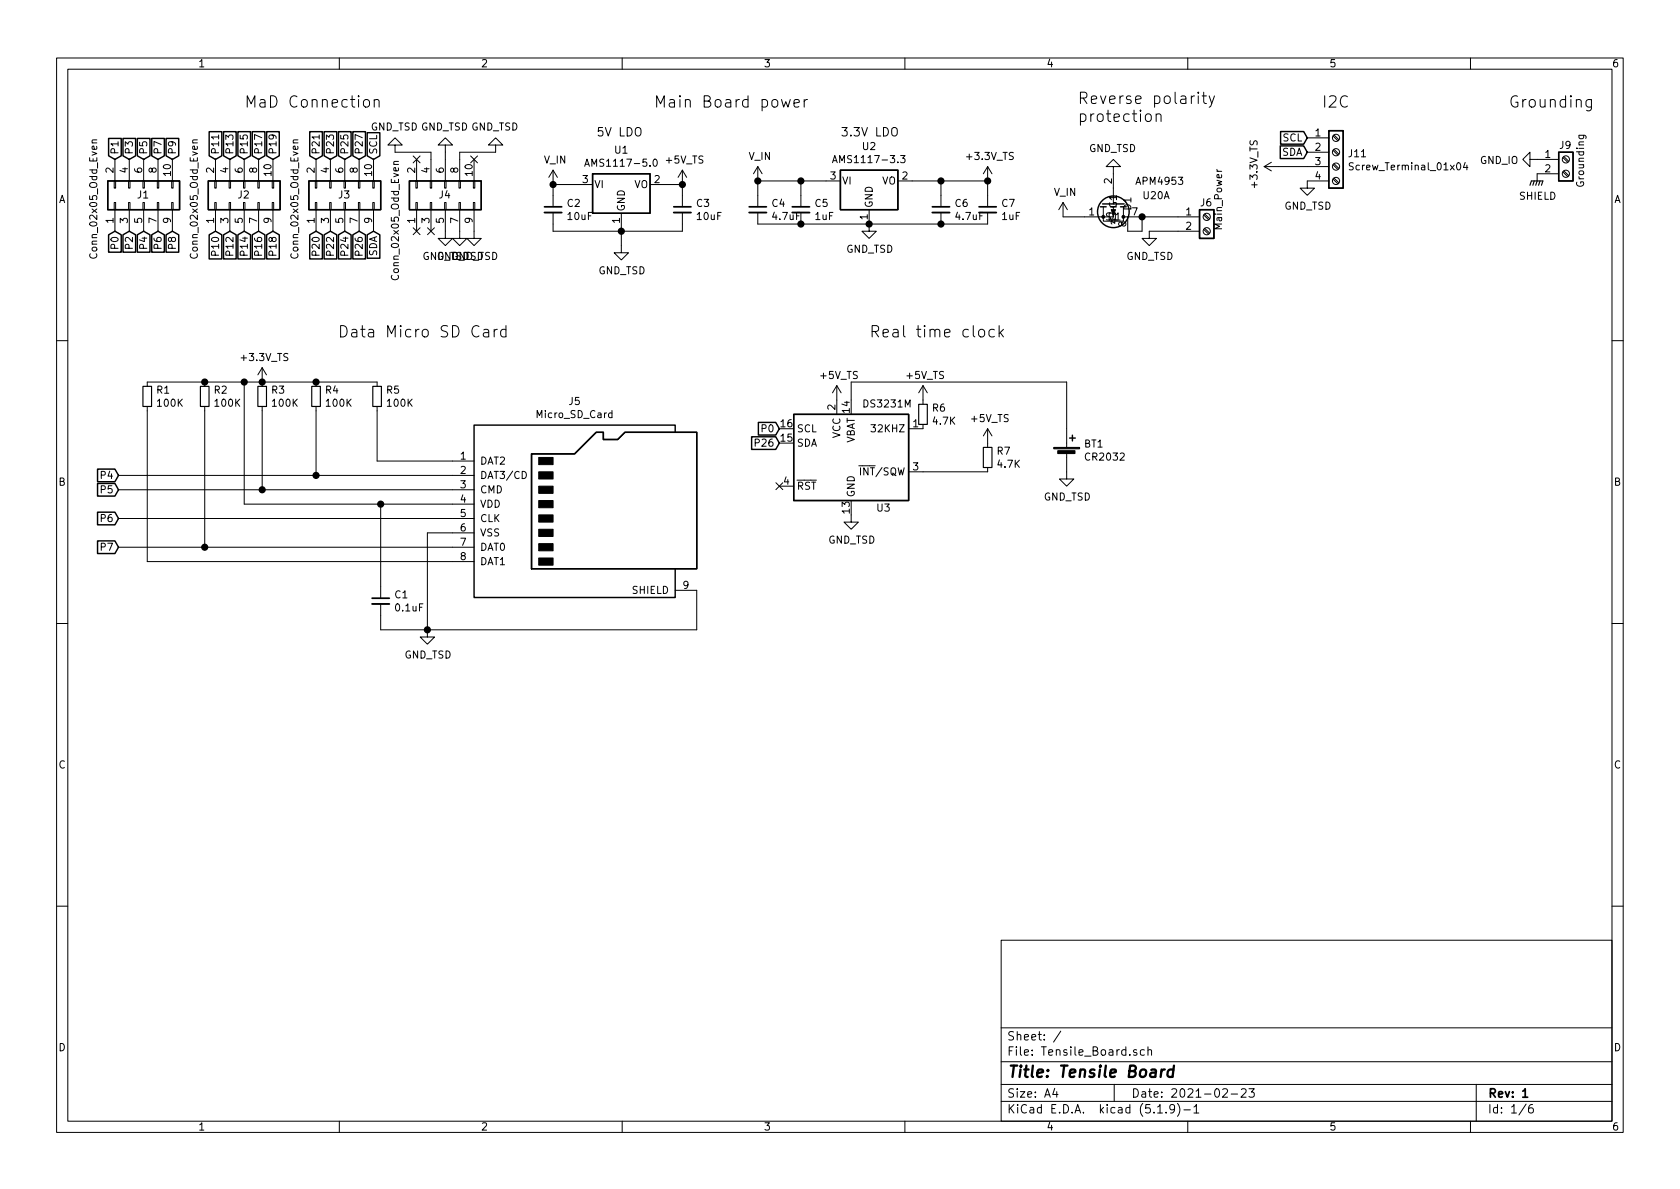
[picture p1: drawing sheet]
<svg xmlns="http://www.w3.org/2000/svg" width="297mm" height="210mm" viewBox="0 0 297 210" stroke-linecap="round" stroke-linejoin="round" font-family="sans-serif">
<g fill="none" stroke="#000" stroke-width=".18">
<path d="M10 10.3h277v189.9h-277zM12 12.2h273v186.1h-273zM60 10.3v1.9M64.5 17.7a.55 .55 0 0 1 .8 .3v.6a.56 .56 0 0 1-.5 .4 .56 .56 0 0 1-.5-.4v-.6zM66.2 17.8a.5 .5 0 0 1 .8 .1v1M66.2 17.6v1.3M110 10.3v1.9M138.2 17.6l.4 1.3 .3-.9 .4 .9 .4-1.3M140.4 18.3l.9-.2-.1-.4-.5-.1-.3 .3 .1 .9 .2 .1 .5-.1M142.2 17.6v1.3M142.8 17.6l-.4 .1-.2 .3M160 10.3v1.9"/>
<path d="M210 10.3v1.9M211.9 16.3v.2l.1-.1-.1-.1v.2M211.9 17v1.3M212.5 17h.8M212.8 16.3v1.7l.1 .2 .4 .1M213.8 17l.4 1.3M214.7 17l-.6 1.8-.3 .2M260 10.3v1.9M281.4 17.6v1.6a.54 .54 0 0 1-.9 .3M281.4 17.7l-.6-.1-.4 .4v.6l.2 .2 .2 .1 .6-.1M16.3 25.3h.8M17.1 24.7l-.8 .1v.3l.1 .2"/>
<path d="M20.2 35.8h.2v1.3h-.2zM20.2 32h.2v1.3h-.2zM20.3 28.2v3.8M20.3 37.1v3.8M22.7 35.8h.3v1.3h-.3zM22.7 32h.3v1.3h-.3zM22.9 28.2v3.8M22.9 37.1v3.8M25.3 35.8h.2v1.3h-.2zM25.3 32h.2v1.3h-.2zM25.4 28.2v3.8M25.4 37.1v3.8"/>
<path d="M27.8 35.8h.3v1.3h-.3zM27.8 32h.3v1.3h-.3zM27.9 28.2v3.8M27.9 37.1v3.8M30.4 35.8h.2v1.3h-.2zM30.4 32h.2v1.3h-.2zM30.5 28.2v3.8M30.5 37.1v3.8M34.1 25.3h.8M34.9 24.7l-.8 .1v.3l.1 .2M38 35.8h.2v1.3h-.2zM38 32h.2v1.3h-.2z"/>
<path d="M38.1 28.2v3.8M38.1 37.1v3.8M38.7 23.9v.7M40.5 35.8h.3v1.3h-.3zM40.5 32h.3v1.3h-.3zM40.6 28.2v3.8M40.6 37.1v3.8M43.1 35.8h.2v1.3h-.2zM43.1 32h.2v1.3h-.2zM43.2 28.2v3.8M43.2 37.1v3.8M45.6 35.8h.2v1.3h-.2z"/>
<path d="M45.6 32h.2v1.3h-.2zM45.7 28.2v3.8M45.7 37.1v3.8M48.1 35.8h.3v1.3h-.3zM48.1 32h.3v1.3h-.3zM48.3 28.2v3.8M48.3 37.1v3.8M51.8 25.3h.9M52.7 24.7l-.8 .1-.1 .3 .2 .2M55.8 35.8h.2v1.3h-.2zM55.8 32h.2v1.3h-.2zM55.9 28.2v3.8"/>
<path d="M55.9 37.1v3.8M56.4 23.9v.7M58.3 35.8h.2v1.3h-.2zM58.3 32h.2v1.3h-.2zM58.4 28.2v3.8M58.4 37.1v3.8M60.8 35.8h.3v1.3h-.3zM60.8 32h.3v1.3h-.3zM61 28.2v3.8M61 37.1v3.8M63.4 35.8h.2v1.3h-.2zM63.4 32h.2v1.3h-.2z"/>
<path d="M63.5 28.2v3.8M63.5 37.1v3.8M65.9 35.8h.3v1.3h-.3zM65.9 32h.3v1.3h-.3zM66 28.2v3.8M66 37.1v3.8M69.6 29.1h.9M69.8 25.6h1.3l-1.3-1.2-1.2 1.2h1.2v1.3h6.4v5.1M70.5 28.5l-.8 .1-.1 .3 .1 .2M73.1 27.6l1.2 1.2M73.5 35.8h.3v1.3h-.3zM73.5 32h.3v1.3h-.3z"/>
<path d="M73.7 28.2v3.8M73.7 37.1v3.8M74.3 27.6l-1.2 1.2M76.1 35.8h.2v1.3h-.2zM76.1 32h.2v1.3h-.2zM76.2 37.1v3.8M78.6 35.8h.3v1.3h-.3zM78.6 32h.3v1.3h-.3zM78.7 37.1v5.1h1.3l-1.3 1.2-1.2-1.2h1.2M78.7 25.6h1.3l-1.3-1.2-1.2 1.2h1.2v6.4M81.2 35.8h.2v1.3h-.2zM81.2 32h.2v1.3h-.2z"/>
<path d="M81.3 37.1v5.1h1.2l-1.2 1.2-1.3-1.2h1.3M83.2 27.6l1.2 1.2M83.7 35.8h.2v1.3h-.2zM83.7 32h.2v1.3h-.2zM83.8 37.1v5.1h1.3l-1.3 1.2-1.3-1.2h1.3M83.8 28.2v3.8M84.4 27.6l-1.2 1.2M87.6 25.6h1.3l-1.3-1.2-1.2 1.2h1.2v1.3h-6.3v5.1M97.8 32.6h7M97.8 30.1v6.5M97.8 37.6v3.3h22.8v-3.3M97.8 30.1l-.8 1.3"/>
<path d="M97.8 30.1l.8 1.3M103.4 29.4l.4-1.3 .4 1.3M103.5 29.1h.6M109.9 37.7v7h1.2l-1.2 1.3-1.3-1.3h1.3M114.9 32.6h5.7M115.6 28.2l.2-.1a.67 .67 0 0 1 .4 .7 .67 .67 0 0 1-.4 .6 .83 .83 0 0 1-.2-1.2zM120.6 30.1v6.5M120.6 30.1l-.7 1.3M120.6 30.1l.8 1.3M134 37.6v2h40.6v-2M134 29.5v7.1M134 32h14.6"/>
<path d="M134 29.5l-.8 1.2M134 29.5l.7 1.2M141.6 32v4.6M141.6 37.6v2M147.2 28.8l.4-1.3 .4 1.3M147.3 28.4h.6M153.7 37.1v3.8h1.2l-1.2 1.3-1.3-1.3h1.3M157.7 22.8a.51 .51 0 0 1 .6-.3 .51 .51 0 0 1 .3 .5v.5a.5 .5 0 0 1-.4 .6 .5 .5 0 0 1-.5-.6zM158.7 32h15.9M159.2 27.5h.8l-.4 .5 .3 .1 .1 .4-.2 .3-.6-.2M166.4 32v4.6M166.4 37.6v2"/>
<path d="M174.6 29.5v7.1M174.6 29.5l-.7 1.2M174.6 29.5l.8 1.2M188 35.8v2.5h8.8v-1.7M188 35.8l-.8 1.3M188 35.8l.7 1.3M195.1 36.6v2.5h3.5v-2.5M196.8 29.5h1.3l-1.3-1.3-1.2 1.3h1.2v6.6M198.6 38.3h13.5M199.4 38.3v2.6h2.5v-2.6M204.4 20.3a.52 .52 0 0 1 .8-.1l.1 1.3M204.4 20.1v1.4"/>
<path d="M212.8 38l.9 .9M213 37.8l.9 .9M215.2 29.9l.2 .4M223.5 29.5l1.3 .7M223.5 29.5h11.4M224.8 28.7l-1.3 .8M231.1 24.4h3.8M231.1 26.9h3.8M234.9 32h-3.8v1.3h1.3l-1.3 1.2-1.2-1.2h1.2M235.7 31.7l.9 .8M235.7 29.1l.9 .9M235.7 26.6l.9 .8"/>
<path d="M235.7 24l.9 .9M235.9 31.5l.8 .8M235.9 29l.8 .8M235.9 26.4l.8 .8M235.9 23.9l.8 .8M239.3 28.8h-.5l-.2 .1 .1 .4 .5 .3 .1 .2-.3 .2h-.4M259.1 28.7l-.4 .9h.8M259.4 29.2v.8M270.5 28.2v-1.3l-1.3 1.3 1.3 1.3v-1.3h5.1M275.6 30.7h-3.8v1.3M276.3 30.4l.9 .8M276.3 27.9l.9 .8"/>
<path d="M276.5 30.2l.9 .9M276.5 27.7l.9 .8M279.2 23.9h1l.2 .3v.3M279.2 23.9v.4l.2 .2 .6-.1v-.5M73.1 40.3l1.2 1.2M74.3 40.3l-1.2 1.2M75.6 40.3l1.2 1.2M75.7 44.7a.59 .59 0 0 0-.8 .6 .59 .59 0 0 0 .8 .5v-.4h-.2M76.8 40.3l-1.2 1.2M77 44.6v1.3l-.7-1.3v1.3M85.5 58.3l.3-.1 .5 .1 .1 1.3M86.4 58.7l-.6 .1a.39 .39 0 0 0-.4 .4 .39 .39 0 0 0 .4 .4l.6-.1"/>
<path d="M86.6 44.7l-.5-.1-.2 .1 .1 .5 .5 .2 .1 .3-.3 .2-.4-.1M87.1 44.6a.64 .64 0 0 1 .7 .7 .64 .64 0 0 1-.7 .6zM87.4 58.2v1.4M87.9 58.2l-.3 .1-.2 .3M89.5 58.3l-.6-.1-.4 .4v.6l.2 .3 .2 .1 .6-.1M89.5 57.6v2M173.2 58.3a.54 .54 0 0 1 .9 .3v.6a.55 .55 0 0 1-.5 .4 .55 .55 0 0 1-.6-.4v-.6zM175.8 58.3l-.6-.1-.3 .4v.6l.1 .3 .2 .1 .6-.1M176.7 57.6v2M176.9 58.8l.5 .8M177.4 58.2l-.7 .8M212.1 40.9h-8.9v1.3h1.3l-1.3 1.2-1.3-1.2h1.3"/>
<path d="M212.8 40.6l.9 .8M213 40.4l.9 .8M10 60.2h2M26 71.9v27.4h57.8M26 68.3v-.7h40.7v.7M36.2 67.6v.7M36.2 71.9v24.9M43.2 67.6v21.5h40.6M46.4 65v3.3M46.4 71.9v14.7M46.4 65l-.8 1.3M46.4 65l.7 1.3"/>
<path d="M55.9 67.6v.7M55.9 71.9v12.2M66.7 71.9v9.6h17.1M108.2 73.1l-.4-.1-.2 .2 .1 .6h.5M108.2 72.6v1.3M148 68.2v5.1M148 68.2l-.8 1.3M148 68.2l.7 1.3M150.5 70.7v-3.1h38.1v11.5M163.2 75.1v.7h-2.5M163.2 68.2v3.3M163.2 68.2l-.8 1.3"/>
<path d="M163.2 68.2l.8 1.3M174.6 75.8v3.3M174.6 75.8l-.7 1.3M174.6 75.8l.8 1.3M285 60.2h2M21 84.1h62.8M21 86.6h62.8M21 91.7h62.8M21 96.8h62.8M67.3 89.1v16.7M83.8 94.2h-8.2v18.4h1.2l-1.2 1.3-1.3-1.3h1.3M92.3 83.4a.64 .64 0 0 1 .8 .6 .64 .64 0 0 1-.8 .6z"/>
<path d="M137.2 85.4l1.2 1.2M137.8 86h2.5M138.4 85.4l-1.2 1.2M150.5 91.1v1.2h1.3l-1.3 1.3-1.3-1.3h1.3M151.8 82.4h.7M174.6 82.7v.7h-13.9M188.6 80.1v4.6h1.3l-1.3 1.3-1.3-1.3h1.3M10 110.3h2M119.4 104.4h3.8v7h-55.9v-4.6M285 110.3h2M10 160.2h2M177 166.3h108v32h-108z"/>
<path d="M285 160.2h2M60 198.3v1.9M110 198.3v1.9M160 198.3v1.9M177 194.8h108M177 191.8h108M177 187.8h108M177 181.8h108M186.5 192.5l-.4 1h1M186.8 193v1M187.6 182.3l-1.3 2M197 191.8v3"/>
<path d="M201 185.7l-.4-.1-.2 .2 .1 .2 .5 .2v.3h-.6M202.3 185.7l-.4-.1-.3 .3 .1 .6 .2 .1 .4-.1M203 185.7l.2-.1 .4 .1v.9M203 185.1v1.5M204.7 196.8h.8M206.2 196.7v.1M207.7 196l-.1 .1a.48 .48 0 0 1-.6 .1l-.2-.2 .2-.6a.48 .48 0 0 1 .6 .1 1.27 1.27 0 0 1-.2 1.2l-.4 .1M208.2 195.1a1.71 1.71 0 0 1 0 2.3M209.3 196.3h1.2M210 198.3v1.9M211.1 195.8l.4-.5v1.5M211.1 196.8h.9"/>
<path d="M216.2 192.7l.2-.2h.4l.2 .5-.9 1h.9M217.7 193.5h1.1M219.5 192.7l.2-.2h.3l.3 .2v.3v.2l-.9 .8h.9M220.8 192.5h1l-.5 .6 .4 .1v.7l-.2 .1-.7-.1M260 198.3v1.9M261 191.8v6.5M269.8 195.2l-1.2 2M271 195.3a.62 .62 0 0 0-.7 .7v.7l.3 .1 .4-.1 .1-.5-.1-.2-.4-.1-.3 .3"/>
<circle cx="213.4" cy="38.3" r=".63"/>
<circle cx="236.2" cy="29.5" r=".63"/>
<circle cx="236.2" cy="24.4" r=".63"/>
<circle cx="236.2" cy="26.9" r=".63"/>
<circle cx="236.2" cy="32" r=".63"/>
<circle cx="276.9" cy="30.7" r=".63"/>
<circle cx="276.9" cy="28.2" r=".63"/>
<circle cx="213.4" cy="40.9" r=".63"/>
</g>
<path d="M96.3 36.6h3M119.1 36.6h3.1M132.5 36.6h3M140.1 36.6h3M164.8 36.6h3.1M173.1 36.6h3M65.8 105.8h3M269.2 193l.5-.5v1.5M269.2 194h.9" fill="none" stroke="#000" stroke-width=".3"/>
<path d="M205.4 189.1l-.2 1.3M205.9 189.1a.54 .54 0 0 0-.6 .4M207.5 189.2a.68 .68 0 0 0-1 .3l-.1 .6 .2 .2 .1 .1 .6-.1M207.6 188.4l-.3 2" fill="none" stroke="#000" stroke-width=".41"/>
<g fill="none" stroke="#000" stroke-width=".25">
<path d="M19 32h12.7v5.1h-12.7zM19.2 24.5h2.2v3.1l-1.1 .6-1.1-.6zM21.7 24.5h2.3v3.1l-1.1 .6-1.2-.6zM24.3 24.5h2.2v3.1l-1.1 .6-1.1-.6zM26.8 24.5h2.3v3.1l-1.2 .6-1.1-.6zM29.4 24.5h2.2v3.1l-1.1 .6-1.1-.6zM36.8 32h12.7v5.1h-12.7zM37 23.3h2.2v4.3l-1.1 .6-1.1-.6zM39.5 23.3h2.3v4.3l-1.2 .6-1.1-.6zM42.1 23.3h2.2v4.3l-1.1 .6-1.1-.6zM44.6 23.3h2.2v4.3l-1.1 .6-1.1-.6zM47.1 23.3h2.3v4.3l-1.1 .6-1.2-.6z"/>
<path d="M54.6 32h12.7v5.1h-12.7zM54.8 23.3h2.2v4.3l-1.1 .6-1.1-.6zM57.3 23.3h2.2v4.3l-1.1 .6-1.1-.6zM59.8 23.3h2.3v4.3l-1.1 .6-1.2-.6zM62.4 23.3h2.2v4.3l-1.1 .6-1.1-.6zM64.9 23.5h2.3v4.1l-1.2 .6-1.1-.6zM72.4 32h12.7v5.1h-12.7zM104.8 30.7h10.1v7h-10.1zM148.6 30.1h10.1v7h-10.1zM194.6 36.6h1M194.9 36.1h3.9M198.1 36.6h1"/>
<path d="M212.1 37.1h2.5v5.1h-2.5zM226.4 25.8h4.1l.6 1.1-.6 1.1h-4.1zM226.4 23.3h4.1l.6 1.1-.6 1.1h-4.1zM234.9 23.1h2.6v10.2h-2.6zM275.6 26.9h2.5v5.1h-2.5zM19.2 41.5l1.1-.6 1.1 .6v3.1h-2.2zM21.7 41.5l1.2-.6 1.1 .6v3.1h-2.3zM24.3 41.5l1.1-.6 1.1 .6v3.1h-2.2zM26.8 41.5l1.1-.6 1.2 .6v3.1h-2.3zM29.4 41.5l1.1-.6 1.1 .6v3.1h-2.2zM37 41.5l1.1-.6 1.1 .6v4.3h-2.2zM39.5 41.5l1.1-.6 1.2 .6v4.3h-2.3z"/>
<path d="M42.1 41.5l1.1-.6 1.1 .6v4.3h-2.2zM44.6 41.5l1.1-.6 1.1 .6v4.3h-2.2zM47.1 41.5l1.2-.6 1.1 .6v4.3h-2.3zM54.8 41.5l1.1-.6 1.1 .6v4.3h-2.2zM57.3 41.5l1.1-.6 1.1 .6v4.3h-2.2zM59.8 41.5l1.2-.6 1.1 .6v4.3h-2.3zM62.4 41.5l1.1-.6 1.1 .6v4.3h-2.2zM64.9 41.5l1.1-.6 1.2 .6v4.2h-2.3zM119.4 76.4v-1.2h-35.6v30.5h35.6v-5.1M132.9 77.2h4.3l.6 1.2-.6 1.1h-4.3zM134.1 74.7h3.1l.6 1.1-.6 1.1h-3.1zM140.3 73.3h20.4v15.2h-20.4z"/>
<path d="M189.1 77.5h1M189.6 77v1M17.2 85.5h3.1l.7 1.1-.7 1.1h-3.1zM17.2 95.7h3.1l.7 1.1-.7 1.1h-3.1zM17.2 83h3.1l.7 1.1-.7 1.1h-3.1zM17.2 90.6h3.1l.7 1.1-.7 1.1h-3.1zM94 80.3h7.6l3.8-3.9h1.3v1.3h2.5l1.3-1.3h12.7v24.2h-29.2z"/>
<circle cx="196.8" cy="37.5" r="2.79"/>
</g>
<path d="M96.3 37.6h3M119.1 37.6h3.1M132.5 37.6h3M140.1 37.6h3M164.8 37.6h3.1M173.1 37.6h3M65.8 106.8h3" fill="none" stroke="#000" stroke-width=".33"/>
<g fill="#000" stroke="#000" stroke-width=".18">
<path d="M186.3 79.1h4.6v.3h-4.6zM187 79.7h3.1v.5h-3.1zM95.2 98.7h2.6v1.2h-2.6zM95.2 96.1h2.6v1.3h-2.6zM95.2 93.6h2.6v1.3h-2.6zM95.2 91.1h2.6v1.2h-2.6zM95.2 88.5h2.6v1.3h-2.6zM95.2 86h2.6v1.2h-2.6zM95.2 83.4h2.6v1.3h-2.6zM95.2 80.9h2.6v1.3h-2.6z"/>
<circle cx="198.6" cy="38.3" r=".25"/>
</g>
<path d="M270.5 32.8l.3-.8h2l-.3 .8M271.3 32l-.3 .8M271.8 32l-.3 .8M272.3 32l-.3 .8M25.3 68.3h1.5v3.6h-1.5zM35.4 68.3h1.6v3.6h-1.6zM45.6 68.3h1.5v3.6h-1.5zM55.1 68.3h1.5v3.6h-1.5zM65.9 68.3h1.5v3.6h-1.5zM162.4 71.5h1.6v3.6h-1.6zM173.9 79.1h1.5v3.6h-1.5z" fill="none" stroke="#000" stroke-width=".2"/>
<g fill="#000" stroke="#000" stroke-width=".25">
<circle cx="97.8" cy="32.6" r=".51"/>
<circle cx="120.7" cy="32.6" r=".51"/>
<circle cx="134" cy="32" r=".51"/>
<circle cx="141.6" cy="39.6" r=".51"/>
<circle cx="141.6" cy="32" r=".51"/>
<circle cx="153.7" cy="39.6" r=".51"/>
<circle cx="166.4" cy="32" r=".51"/>
<circle cx="166.4" cy="39.6" r=".51"/>
<circle cx="174.6" cy="32" r=".51"/>
<circle cx="201.9" cy="38.3" r=".51"/>
<circle cx="109.9" cy="40.9" r=".51"/>
<circle cx="36.2" cy="67.6" r=".51"/>
<circle cx="43.2" cy="67.6" r=".51"/>
<circle cx="46.4" cy="67.6" r=".51"/>
<circle cx="55.9" cy="67.6" r=".51"/>
<circle cx="36.2" cy="96.8" r=".51"/>
<circle cx="46.4" cy="86.6" r=".51"/>
<circle cx="55.9" cy="84.1" r=".51"/>
<circle cx="67.3" cy="89.1" r=".51"/>
<circle cx="75.6" cy="111.4" r=".51"/>
</g>
<g font-size="2.8">
<text x="43.2" y="19">MaD Connection</text>
<text x="115.6" y="19">Main Board power</text>
<text x="190.5" y="18.4">Reverse polarity</text>
<text x="190.5" y="21.6">protection</text>
<text x="233.7" y="19">I2C</text>
<text x="266.7" y="19">Grounding</text>
<text x="59.7" y="59.7">Data Micro SD Card</text>
<text x="153.7" y="59.7">Real time clock</text>
<text x="178" y="190.5">Title: Tensile Board</text>
</g>
<g font-size="2.1">
<text x="105.4" y="24.1">5V LDO</text>
<text x="148.6" y="24.1">3.3V LDO</text>
<text x="178" y="184">Sheet: /</text>
<text x="178" y="186.7">File: Tensile_Board.sch</text>
<text x="178" y="196.9">KiCad E.D.A. kicad (5.1.9)-1</text>
<text x="178" y="194.1">Size: A4</text>
<text x="200" y="194.1">Date: 2021-02-23</text>
<text x="263" y="194.1">Rev: 1</text>
<text x="263" y="196.9">Id: 1/6</text>
</g>
<g font-size="1.8">
<text x="35" y="11.9">1</text>
<text x="85" y="11.9">2</text>
<text x="135" y="11.9">3</text>
<text x="185" y="11.9">4</text>
<text x="235" y="11.9">5</text>
<text x="285" y="11.9">6</text>
<text x="65.5" y="23.1">GND_TSD GND_TSD GND_TSD</text>
<text x="21" y="27.4" transform="rotate(-90 21 27.4)">P1</text>
<text x="23.5" y="27.4" transform="rotate(-90 23.5 27.4)">P3</text>
<text x="26" y="27.4" transform="rotate(-90 26 27.4)">P5</text>
<text x="28.6" y="27.4" transform="rotate(-90 28.6 27.4)">P7</text>
<text x="31.1" y="27.4" transform="rotate(-90 31.1 27.4)">P9</text>
<text x="38.7" y="27.4" transform="rotate(-90 38.7 27.4)">P11</text>
<text x="41.3" y="27.4" transform="rotate(-90 41.3 27.4)">P13</text>
<text x="43.8" y="27.4" transform="rotate(-90 43.8 27.4)">P15</text>
<text x="46.4" y="27.4" transform="rotate(-90 46.4 27.4)">P17</text>
<text x="48.9" y="27.4" transform="rotate(-90 48.9 27.4)">P19</text>
<text x="56.5" y="27.4" transform="rotate(-90 56.5 27.4)">P21</text>
<text x="59.1" y="27.4" transform="rotate(-90 59.1 27.4)">P23</text>
<text x="61.6" y="27.4" transform="rotate(-90 61.6 27.4)">P25</text>
<text x="64.1" y="27.4" transform="rotate(-90 64.1 27.4)">P27</text>
<text x="66.7" y="27.4" transform="rotate(-90 66.7 27.4)">SCL</text>
<text x="96.2" y="28.9">V_IN</text>
<text x="104.4" y="29.5">AMS1117-5.0</text>
<text x="108.7" y="27.2">U1</text>
<text x="117.8" y="28.9">+5V_TS</text>
<text x="132.4" y="28.3">V_IN</text>
<text x="148.2" y="28.8">AMS1117-3.3</text>
<text x="152.6" y="26.5">U2</text>
<text x="171" y="28.3">+3.3V_TS</text>
<text x="192.5" y="26.9">GND_TSD</text>
<text x="226.6" y="27.6">SDA</text>
<text x="226.8" y="25">SCL</text>
<text x="232.6" y="24.1">1</text>
<text x="232.6" y="26.7">2</text>
<text x="232.6" y="29.2">3</text>
<text x="238.5" y="27.8">J11</text>
<text x="261.7" y="29">GND_IO</text>
<text x="273.2" y="27.9">1</text>
<text x="275.8" y="26.3">J9</text>
<text x="10.4" y="35.9">A</text>
<text x="20.1" y="30.6" transform="rotate(-90 20.1 30.6)">2</text>
<text x="22.6" y="30.6" transform="rotate(-90 22.6 30.6)">4</text>
<text x="24.3" y="35.1">J1</text>
<text x="25.1" y="30.6" transform="rotate(-90 25.1 30.6)">6</text>
<text x="27.7" y="30.6" transform="rotate(-90 27.7 30.6)">8</text>
<text x="30.2" y="31.1" transform="rotate(-90 30.2 31.1)">10</text>
<text x="37.8" y="30.6" transform="rotate(-90 37.8 30.6)">2</text>
<text x="40.4" y="30.6" transform="rotate(-90 40.4 30.6)">4</text>
<text x="42.1" y="35.1">J2</text>
<text x="42.9" y="30.6" transform="rotate(-90 42.9 30.6)">6</text>
<text x="45.5" y="30.6" transform="rotate(-90 45.5 30.6)">8</text>
<text x="48" y="31.1" transform="rotate(-90 48 31.1)">10</text>
<text x="55.6" y="30.6" transform="rotate(-90 55.6 30.6)">2</text>
<text x="58.2" y="30.6" transform="rotate(-90 58.2 30.6)">4</text>
<text x="59.9" y="35.1">J3</text>
<text x="60.7" y="30.6" transform="rotate(-90 60.7 30.6)">6</text>
<text x="63.2" y="30.6" transform="rotate(-90 63.2 30.6)">8</text>
<text x="65.8" y="31.1" transform="rotate(-90 65.8 31.1)">10</text>
<text x="73.4" y="30.6" transform="rotate(-90 73.4 30.6)">2</text>
<text x="75.9" y="30.6" transform="rotate(-90 75.9 30.6)">4</text>
<text x="77.7" y="35.1">J4</text>
<text x="78.5" y="30.6" transform="rotate(-90 78.5 30.6)">6</text>
<text x="81" y="30.6" transform="rotate(-90 81 30.6)">8</text>
<text x="83.6" y="31.1" transform="rotate(-90 83.6 31.1)">10</text>
<text x="103" y="32.4">3</text>
<text x="105" y="33.3">VI</text>
<text x="112.1" y="33.3">VO</text>
<text x="115.7" y="32.4">2</text>
<text x="146.8" y="31.7">3</text>
<text x="148.8" y="32.6">VI</text>
<text x="155.9" y="32.6">VO</text>
<text x="159.5" y="31.7">2</text>
<text x="186.4" y="34.6">V_IN</text>
<text x="196.6" y="32.5" transform="rotate(-90 196.6 32.5)">2</text>
<text x="201.1" y="32.7">APM4953</text>
<text x="202.2" y="35.2">U20A</text>
<text x="222.4" y="33" transform="rotate(-90 222.4 33)">+3.3V_TS</text>
<text x="232.6" y="31.7">4</text>
<text x="239.3" y="30.1">Screw_Terminal_01x04</text>
<text x="268.7" y="35.3">SHIELD</text>
<text x="273.2" y="30.5">2</text>
<text x="280.1" y="32.9" transform="rotate(-90 280.1 32.9)">Grounding</text>
<text x="285.4" y="35.9">A</text>
<text x="20.1" y="39.5" transform="rotate(-90 20.1 39.5)">1</text>
<text x="22.6" y="39.5" transform="rotate(-90 22.6 39.5)">3</text>
<text x="25.1" y="39.5" transform="rotate(-90 25.1 39.5)">5</text>
<text x="27.7" y="39.5" transform="rotate(-90 27.7 39.5)">7</text>
<text x="30.2" y="39.5" transform="rotate(-90 30.2 39.5)">9</text>
<text x="37.8" y="39.5" transform="rotate(-90 37.8 39.5)">1</text>
<text x="40.4" y="39.5" transform="rotate(-90 40.4 39.5)">3</text>
<text x="42.9" y="39.5" transform="rotate(-90 42.9 39.5)">5</text>
<text x="45.5" y="39.5" transform="rotate(-90 45.5 39.5)">7</text>
<text x="48" y="39.5" transform="rotate(-90 48 39.5)">9</text>
<text x="55.6" y="39.5" transform="rotate(-90 55.6 39.5)">1</text>
<text x="58.2" y="39.5" transform="rotate(-90 58.2 39.5)">3</text>
<text x="60.7" y="39.5" transform="rotate(-90 60.7 39.5)">5</text>
<text x="63.2" y="39.5" transform="rotate(-90 63.2 39.5)">7</text>
<text x="65.8" y="39.5" transform="rotate(-90 65.8 39.5)">9</text>
<text x="73.4" y="39.5" transform="rotate(-90 73.4 39.5)">1</text>
<text x="75.9" y="39.5" transform="rotate(-90 75.9 39.5)">3</text>
<text x="78.5" y="39.5" transform="rotate(-90 78.5 39.5)">5</text>
<text x="81" y="39.5" transform="rotate(-90 81 39.5)">7</text>
<text x="83.6" y="39.5" transform="rotate(-90 83.6 39.5)">9</text>
<text x="100.3" y="36.6">C2</text>
<text x="100.5" y="38.9">10uF</text>
<text x="109.6" y="39.5" transform="rotate(-90 109.6 39.5)">1</text>
<text x="110.5" y="37.5" transform="rotate(-90 110.5 37.5)">GND</text>
<text x="123.2" y="36.6">C3</text>
<text x="123.3" y="38.9">10uF</text>
<text x="136.5" y="36.6">C4</text>
<text x="136.7" y="38.9">4.7uF</text>
<text x="144.1" y="36.6">C5</text>
<text x="144.2" y="38.9">1uF</text>
<text x="153.4" y="38.8" transform="rotate(-90 153.4 38.8)">1</text>
<text x="154.3" y="36.8" transform="rotate(-90 154.3 36.8)">GND</text>
<text x="168.9" y="36.6">C6</text>
<text x="169.1" y="38.9">4.7uF</text>
<text x="177.2" y="36.6">C7</text>
<text x="177.2" y="38.9">1uF</text>
<text x="192.6" y="38.1">1</text>
<text x="195.3" y="39">S1</text>
<text x="196.1" y="39">D1</text>
<text x="197.5" y="36.6" transform="rotate(-90 197.5 36.6)">G1</text>
<text x="199.1" y="40.1" transform="rotate(-90 199.1 40.1)">8</text>
<text x="200" y="37.3" transform="rotate(-90 200 37.3)">D1</text>
<text x="200.2" y="38.1">7</text>
<text x="209.7" y="38.1">1</text>
<text x="209.7" y="40.6">2</text>
<text x="212.3" y="36.5">J6</text>
<text x="216.1" y="40.5" transform="rotate(-90 216.1 40.5)">Main_Power</text>
<text x="227.1" y="37.1">GND_TSD</text>
<text x="17.2" y="45.2" transform="rotate(-90 17.2 45.2)">Conn_02x05_Odd_Even</text>
<text x="21" y="43.8" transform="rotate(-90 21 43.8)">P0</text>
<text x="23.5" y="43.8" transform="rotate(-90 23.5 43.8)">P2</text>
<text x="26" y="43.8" transform="rotate(-90 26 43.8)">P4</text>
<text x="28.6" y="43.8" transform="rotate(-90 28.6 43.8)">P6</text>
<text x="31.1" y="43.8" transform="rotate(-90 31.1 43.8)">P8</text>
<text x="35" y="45.2" transform="rotate(-90 35 45.2)">Conn_02x05_Odd_Even</text>
<text x="38.7" y="44.8" transform="rotate(-90 38.7 44.8)">P10</text>
<text x="41.3" y="44.8" transform="rotate(-90 41.3 44.8)">P12</text>
<text x="43.8" y="44.8" transform="rotate(-90 43.8 44.8)">P14</text>
<text x="46.4" y="44.8" transform="rotate(-90 46.4 44.8)">P16</text>
<text x="48.9" y="44.8" transform="rotate(-90 48.9 44.8)">P18</text>
<text x="52.8" y="45.2" transform="rotate(-90 52.8 45.2)">Conn_02x05_Odd_Even</text>
<text x="56.5" y="44.8" transform="rotate(-90 56.5 44.8)">P20</text>
<text x="59.1" y="44.8" transform="rotate(-90 59.1 44.8)">P22</text>
<text x="61.6" y="44.8" transform="rotate(-90 61.6 44.8)">P24</text>
<text x="64.1" y="44.8" transform="rotate(-90 64.1 44.8)">P26</text>
<text x="66.7" y="45.4" transform="rotate(-90 66.7 45.4)">SDA</text>
<text x="77.2" y="46">GND_TSD</text>
<text x="149.6" y="44.7">GND_TSD</text>
<text x="199.1" y="46">GND_TSD</text>
<text x="70.5" y="49" transform="rotate(-90 70.5 49)">Conn_02x05_Odd_Even</text>
<text x="105.8" y="48.5">GND_TSD</text>
<text x="42.8" y="63.8">+3.3V_TS</text>
<text x="27.7" y="69.6">R1</text>
<text x="27.9" y="71.9">100K</text>
<text x="37.9" y="69.6">R2</text>
<text x="38.1" y="71.9">100K</text>
<text x="48.1" y="69.6">R3</text>
<text x="48.3" y="71.9">100K</text>
<text x="57.6" y="69.6">R4</text>
<text x="57.8" y="71.9">100K</text>
<text x="68.4" y="69.6">R5</text>
<text x="68.6" y="71.9">100K</text>
<text x="100.6" y="71.6">J5</text>
<text x="145.1" y="67">+5V_TS</text>
<text x="160.4" y="67">+5V_TS</text>
<text x="95" y="73.9">Micro_SD_Card</text>
<text x="134.8" y="76.4">P0</text>
<text x="138.1" y="75.6">16</text>
<text x="140.8" y="76.4">SCL</text>
<text x="147.7" y="72.5" transform="rotate(-90 147.7 72.5)">2</text>
<text x="148.6" y="77.5" transform="rotate(-90 148.6 77.5)">VCC</text>
<text x="150.2" y="73" transform="rotate(-90 150.2 73)">14</text>
<text x="152.9" y="72.1">DS3231M</text>
<text x="154.5" y="76.4">32KHZ</text>
<text x="161.4" y="75.6">1</text>
<text x="164.9" y="72.8">R6</text>
<text x="165" y="75.1">4.7K</text>
<text x="171.8" y="74.6">+5V_TS</text>
<text x="81.4" y="81.3">1</text>
<text x="81.4" y="83.8">2</text>
<text x="84.8" y="82.2">DAT2</text>
<text x="133.9" y="79">P26</text>
<text x="138.1" y="78.1">15</text>
<text x="140.8" y="79">SDA</text>
<text x="151.1" y="78.6" transform="rotate(-90 151.1 78.6)">VBAT</text>
<text x="161.4" y="83.2">3</text>
<text x="176.3" y="80.4">R7</text>
<text x="176.5" y="82.7">4.7K</text>
<text x="191.7" y="79.1">BT1</text>
<text x="192.1" y="81.5">CR2032</text>
<text x="10.4" y="85.9">B</text>
<text x="18" y="87.2">P5</text>
<text x="18" y="84.7">P4</text>
<text x="81.4" y="86.4">3</text>
<text x="81.4" y="88.9">4</text>
<text x="84.8" y="84.7">DAT3/CD</text>
<text x="84.8" y="87.2">CMD</text>
<text x="84.8" y="89.8">VDD</text>
<text x="138.6" y="85.7">4</text>
<text x="140.8" y="86.6">RST</text>
<text x="151.1" y="88" transform="rotate(-90 151.1 88)">GND</text>
<text x="152.6" y="84.1">INT/SQW</text>
<text x="184.5" y="88.5">GND_TSD</text>
<text x="285.4" y="85.9">B</text>
<text x="18" y="92.3">P6</text>
<text x="81.4" y="91.4">5</text>
<text x="81.4" y="94">6</text>
<text x="84.8" y="92.3">CLK</text>
<text x="84.8" y="94.9">VSS</text>
<text x="150.2" y="90.7" transform="rotate(-90 150.2 90.7)">13</text>
<text x="155.1" y="90.5">U3</text>
<text x="18" y="97.4">P7</text>
<text x="81.4" y="96.5">7</text>
<text x="81.4" y="99.1">8</text>
<text x="84.8" y="97.4">DAT0</text>
<text x="84.8" y="99.9">DAT1</text>
<text x="146.4" y="96.1">GND_TSD</text>
<text x="69.8" y="105.8">C1</text>
<text x="111.9" y="105">SHIELD</text>
<text x="120.8" y="104.1">9</text>
<text x="70" y="108.1">0.1uF</text>
<text x="71.5" y="116.5">GND_TSD</text>
<text x="10.4" y="135.9">C</text>
<text x="285.4" y="135.9">C</text>
<text x="10.4" y="185.9">D</text>
<text x="285.4" y="185.9">D</text>
<text x="35" y="199.9">1</text>
<text x="85" y="199.9">2</text>
<text x="135" y="199.9">3</text>
<text x="185" y="199.9">4</text>
<text x="235" y="199.9">5</text>
<text x="285" y="199.9">6</text>
</g>
</svg>
